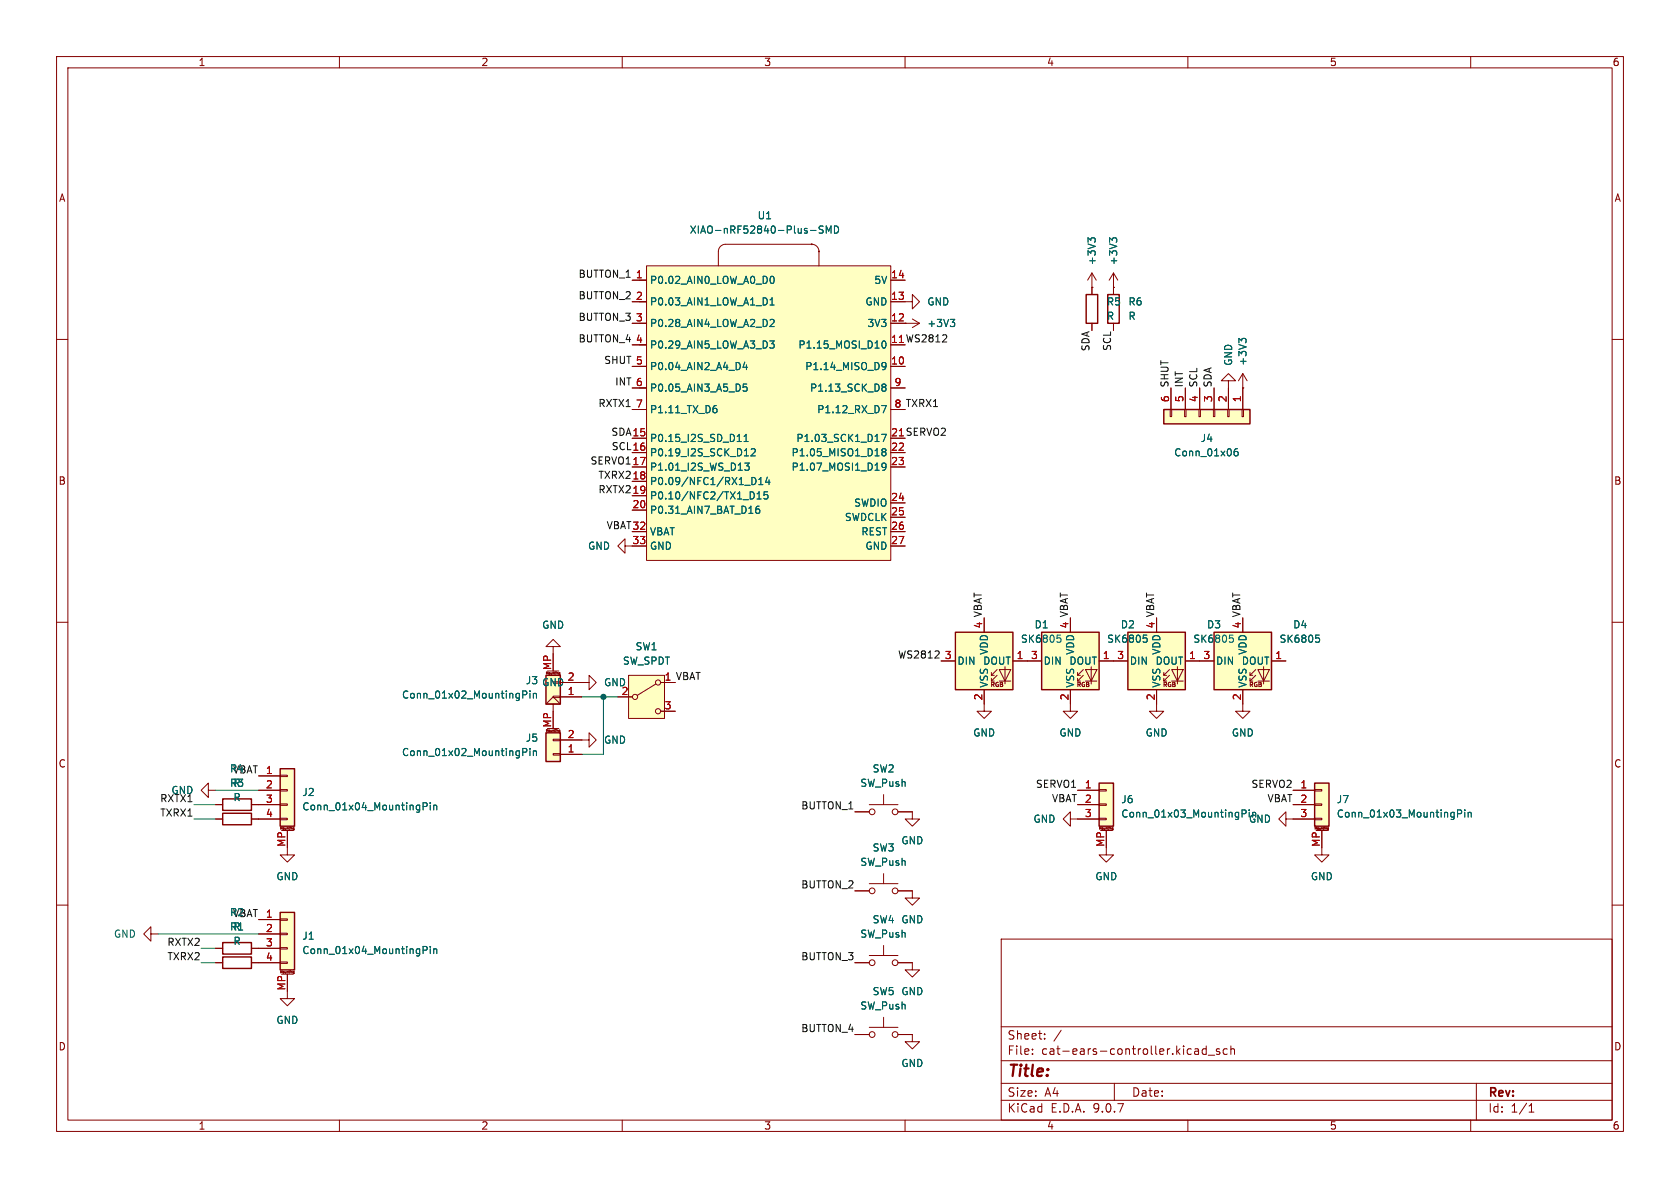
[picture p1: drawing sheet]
<svg xmlns="http://www.w3.org/2000/svg" width="297mm" height="210mm" viewBox="0 0 297 210" stroke-linecap="round" stroke-linejoin="round" font-family="sans-serif">
<g fill="none" stroke="#840000" stroke-width=".18">
<path d="M10 10h277v190h-277zM12 12h273v186h-273zM60 10v2M110 10v2M160 10v2M210 10v2M260 10v2M10 60h2M285 60h2M10 110h2M285 110h2M10 160h2"/>
<path d="M177 166h108v32h-108zM285 160h2M60 198v2M110 198v2M160 198v2M177 194.5h108M177 191.5h108M177 187.5h108M177 181.5h108M182.5 186.3v.1M182.5 185.5v.1M184.7 183.6v.1"/>
<path d="M184.7 182.8v.1M187.6 182.1l-1.3 2M197 191.5v3M210 198v2M211.2 185.5h.6l.1 .9M211.2 186.3h.7M211.9 185.8l-.7 .1M213.2 185.5l-.4-.1-.3 .3v.4l.2 .2h.5M213.2 184.9v1.5M213.6 186.5h1.1M215.6 185.5l-.4-.1-.2 .2 .1 .2 .5 .2v.3h-.6M217 185.5l-.5-.1-.3 .3v.4l.2 .2h.6"/>
<path d="M217.6 185.5l.2-.1 .4 .1v.9M217.6 184.9v1.5M260 198v2M261 191.5v6.5M270.3 196.6h.9M270.3 195.5l.4-.4v1.5"/>
</g>
<path d="M96.5 129.5h2.6v5.1h-2.6z" fill="#ffffc2"/>
<path d="M192 52.1h2.1v5.1h-2.1zM195.8 52.1h2.1v5.1h-2.1zM96.5 129.5h2.6v5.1h-2.6z" fill="none" stroke="#840000" stroke-width=".25"/>
<g fill="none" stroke="#840000" stroke-width=".18">
<path d="M160 53.3h1.3v-1.2l1.3 1.2-1.3 1.3v-1.3M160 57.2h.1M160 57.2h2.6M161.3 56.4l1.3 .8M162.6 57.2l-1.3 .7M193 50.8h.1M193 48.3v3.8M193 57.2v1.2M193 48.3l-.7 1.2M193 48.3l.8 1.2M196.8 50.8h.1M196.8 48.3v3.8"/>
<path d="M196.8 57.2v1.2M196.8 48.3l-.7 1.2M196.8 48.3l.8 1.2M96.8 128.8h2M97.8 133.2h1.3v.3h-1.3zM97.8 130.7h1.3v.2h-1.3zM97.8 125.7v3.1M98.8 129.1v.2h.1M98.8 129.1h.1M98.9 129.1h-.1M98.9 129.1h.1M99 129.1v.3h-.2"/>
<path d="M99 129.3h-.1M99.1 133.4h3.8M99.1 130.8h3.8M174 124.5v1.2h1.3l-1.3 1.3-1.3-1.3h1.3M204.5 124.5v1.2h1.2l-1.2 1.3-1.3-1.3h1.3"/>
</g>
<path d="M168 56.5h.8l-.4 .4M168.5 56.9l.3 .3v.3l-.3 .2M192.8 42.3l.3-.3h.3l.2 .3M192.8 42.5l-.5-.5v.8M196.6 42.5l-.4-.5v.8M196.6 42.3l.3-.3h.3l.2 .3M92.4 133l.6-.1 .1-.2v-.3l-.7-.1v1.3M93.7 132.3v.1M93.7 132.7v.9M94.3 132.7v.9M94.3 132.8l.2-.1 .3 .1v.8" fill="none" stroke="#006464" stroke-width=".18"/>
<path d="M199.4 111.8h10.1v10.1h-10.1z" fill="#ffffc2"/>
<path d="M97.8 114.3h1.3l-1.3-1.3-1.3 1.3h1.3v1.3M196.8 116.8h2.6M205.7 119.4h.5M206.8 118.4l-1.1 1v-.5M206.8 119.4l-1.1 1v-.5M207.1 118.4h2.1l-1 2zM208.2 117.9v3M209.5 116.8h2.6M204.5 121.9v2.6M205.7 120.4h.5M207.1 120.4h2.1" fill="none" stroke="#840000" stroke-width=".18"/>
<path d="M199.4 111.8h10.1v10.1h-10.1z" fill="none" stroke="#840000" stroke-width=".25"/>
<path d="M217.4 112.3h.6M217.5 112.8h.3l.2 .2-.1 .5h-.4" fill="none" stroke="#006464" stroke-width=".18"/>
<path d="M96.5 119.4h2.6v5.1h-2.6z" fill="#ffffc2"/>
<path d="M96.5 119.4h2.6v5.1h-2.6z" fill="none" stroke="#840000" stroke-width=".25"/>
<g fill="none" stroke="#840000" stroke-width=".18">
<path d="M96.8 118.6h2M97.8 115.6v3M98.8 119.1v.1M98.8 119v.1M98.8 119.2h.1M98.8 118.9v.1M98.9 118.9h-.1M98.9 118.9h.1M99 119.3h-.1M99 118.9v.3M99 119.2v.1M99 119.2h-.1"/>
<path d="M97.8 123.1h1.3v.2h-1.3zM97.8 124.5h1.3l-1.3-1.3-1.3 1.3h1.3v1.2M99.1 123.2h3.8M99.1 120.7h3.8M102.9 130.8h1.2v-1.3l1.3 1.3-1.3 1.3v-1.3"/>
</g>
<path d="M92.4 122.1v1.3M92.9 122.1l.2 .3v.3l-.7 .1M93.7 122.1v.2M93.7 122.6v.8M94.3 122.6v.8M94.3 122.7l.2-.1h.3v.8" fill="none" stroke="#006464" stroke-width=".18"/>
<path d="M111.1 119.4h6.4v7.6h-6.4z" fill="#ffffc2"/>
<g fill="none" stroke="#840000" stroke-width=".18">
<path d="M110.5 96.5v-1.2l-1.3 1.2 1.3 1.3v-1.3h1.3M111.1 119.4h6.4v7.6h-6.4zM102.9 120.7h1.2v-1.3l1.3 1.3-1.3 1.2v-1.2M109.2 123.2h2.6M116 120.9l-3.4 2M116.8 120.7h2.6M116.8 125.7h2.6"/>
<circle cx="112.3" cy="123.2" r=".46"/>
<circle cx="116.3" cy="120.7" r=".46"/>
<circle cx="116.3" cy="125.7" r=".46"/>
</g>
<path d="M49.5 161.3h2.6v10.2h-2.6z" fill="#ffffc2"/>
<path d="M49.5 161.3h2.6v10.2h-2.6z" fill="none" stroke="#840000" stroke-width=".25"/>
<g fill="none" stroke="#840000" stroke-width=".18">
<path d="M50.8 149.9v1.2h1.3l-1.3 1.3-1.3-1.3h1.3M45.7 162.6h3.8M45.7 165.1h3.8M45.7 167.6h3.8M45.7 170.2h3.8M49.5 162.4h1.3v.3h-1.3zM49.5 165h1.3v.2h-1.3zM49.5 167.5h1.3v.3h-1.3zM49.5 170.1h1.3v.2h-1.3zM49.8 172.2h2M50.8 172.2v3.1M51.8 172v-.2l.2-.1v.4h-.2"/>
<path d="M51.8 172h.1M51.8 172h.2"/>
</g>
<path d="M74.8 168l.6-.1 .1-.2v-.3l-.7-.1v1.3M76.1 167.3v.1M76.1 167.7v.9M76.7 167.7v.9M76.7 167.8l.2-.1 .3 .1v.8" fill="none" stroke="#006464" stroke-width=".18"/>
<path d="M49.5 135.9h2.6v10.2h-2.6z" fill="#ffffc2"/>
<path d="M49.5 135.9h2.6v10.2h-2.6zM39.4 141.2h5v2.1h-5zM39.4 143.8h5v2h-5zM39.4 166.6h5v2.1h-5zM39.4 169.2h5v2h-5z" fill="none" stroke="#840000" stroke-width=".25"/>
<g fill="none" stroke="#840000" stroke-width=".18">
<path d="M45.7 137.2h3.8M45.7 139.7h3.8M49.5 137h1.3v.3h-1.3zM49.5 139.6h1.3v.2h-1.3zM38.1 142.2h1.3M38.1 144.8h1.3M44.4 142.2h5.1M44.4 144.8h5.1M49.5 142.1h1.3v.3h-1.3zM49.5 144.7h1.3v.2h-1.3zM49.8 146.8h2M50.8 146.8v3.1"/>
<path d="M51.8 146.7h.1M51.8 146.4v.2h.2M51.8 146.4h.1M51.8 146.4h.2M51.9 146.7h.1M52 146.7h-.1M52 146.3v.4M26.7 165.1v-1.3l-1.3 1.3 1.3 1.3v-1.3h1.2M38.1 167.6h1.3M38.1 170.2h1.3M44.4 167.6h1.3M44.4 170.2h1.3"/>
<path d="M50.8 175.3v1.2h1.3l-1.3 1.3-1.3-1.3h1.3"/>
</g>
<path d="M74.8 142.6l.6-.1 .1-.2v-.3l-.7-.1v1.3M76.1 141.9v.1M76.1 142.3v.9M76.7 142.3v.9M76.7 142.4l.2-.1 .3 .1v.8" fill="none" stroke="#006464" stroke-width=".18"/>
<path d="M114.3 47h43.2v52.1h-43.2z" fill="#ffffc2"/>
<g fill="none" stroke="#840000" stroke-width=".18">
<path d="M111.8 49.5h2.5M111.8 53.3h2.5M111.8 57.2h2.5M114.3 47h43.2v52.1h-43.2zM127 47v-2.5a1.27 1.27 0 0 1 1.3-1.3h15.2a1.27 1.27 0 0 1 1.3 1.3v2.5M157.5 49.5h2.5M157.5 53.3h2.5M157.5 57.2h2.5M111.8 61h2.5M111.8 64.8h2.5M111.8 68.6h2.5M111.8 72.4h2.5"/>
<path d="M111.8 77.5h2.5M157.5 64.8h2.5M157.5 68.6h2.5M157.5 72.4h2.5M217.2 67.3h1.2l-1.2-1.3-1.3 1.3h1.3v1.3M111.8 80h2.5M111.8 82.6h2.5M111.8 85.1h2.5M111.8 87.6h2.5M111.8 90.2h2.5M111.8 94h2.5M111.8 96.5h2.5"/>
<path d="M157.5 80h2.5M157.5 82.6h2.5M157.5 94h2.5M157.5 96.5h2.5M157.5 88.9h2.5M157.5 91.4h2.5M36.8 139.7v-1.3l-1.2 1.3 1.2 1.3v-1.3h1.3"/>
</g>
<g fill="#840000" stroke="#840000" stroke-width=".18">
<circle cx="143.5" cy="43.2" r=".08"/>
<circle cx="144.8" cy="44.5" r=".08"/>
</g>
<g fill="none" stroke="#006464" stroke-width=".18">
<path d="M147.5 39.9a.64 .64 0 0 1 .8 .7 .64 .64 0 0 1-.8 .6zM136.1 53.9h.8M136.1 53l.4-.4v1.3M136.2 56.5h.4l.3 .3-.8 .9h.8M136.3 49l.1-.2a.68 .68 0 0 1 .5 .7 .68 .68 0 0 1-.5 .6l-.1-.1M143.3 40.7h1M145.5 40l-.5-.1-.1 .2v.3l.5 .3 .1 .3-.2 .2h-.5M146.1 41.2v-1.3l.4 1 .4-1v1.3M126.3 72.2h.2l.3 .2-.1 .4-.4 .2M126.4 71.7h.2M130.3 78h.8M131.5 78h.8"/>
<path d="M131.5 77.1l.4-.3v1.2M131.7 64l-.3 .9h.7M132 64.5v.8M132 67.9h-.6v.6l.1-.1h.5l.1 .2-.1 .4-.2 .2-.4-.2M132.8 79.4l.5-.1 .2 .4-.8 .9h.8M136.1 60.3h.8l-.5 .5 .4 .1 .1 .4-.3 .2h-.3M155.8 71.7h.9l-.6 1.3M155.8 76.8h.9l-.6 1.2M155.9 60.8l.1-.4 .2-.1a.68 .68 0 0 1 .4 .6 .68 .68 0 0 1-.4 .6l-.2-.1-.1-.3M156 68l.4-.1 .2 .1v.2l-.2 .2M156 68.4h.1M156.1 64.1l.5 .1a.84 .84 0 0 1-.3 1.1h-.3"/>
<path d="M156.1 79.9l-.2-.3 .2-.3h.3l.2 .3-.2 .3M156.1 79.9l-.2 .2 .1 .4 .1 .1 .4-.1 .1-.2v-.2l-.2-.2M156.1 68.4h.3M156.1 68.4l-.1 .1M156.1 79.9h.3M156.4 68.4l.2 .3v.3l-.2 .2-.4-.1M156.6 64.6l-.2 .3h-.3M131.7 81.9h.7l-.4 .4 .4 .2v.5l-.2 .1-.5-.1M132.9 86.9a.68 .68 0 0 1 .5 .7 .68 .68 0 0 1-.5 .6M133.2 84.4a.68 .68 0 0 1 .5 .6 .68 .68 0 0 1-.5 .7M133.8 88.2h.8M133.8 87.3l.4-.4v1.3"/>
<path d="M134.1 85.7h.8M134.1 84.8l.4-.4v1.3M134.2 89.5h-.4a.86 .86 0 0 0 0 1.2l.5-.1v-.4l-.2-.2h-.4l-.1 .2M135.7 84.3l-.4 .9h.8M135.7 86.9h-.6l-.1 .6 .2-.1 .5 .1 .1 .2-.1 .4-.2 .1-.5-.1M136 84.8v.9M156.6 82.4l-.2 .2h-.4l-.1-.2 .1-.5h.4l.2 .1a.84 .84 0 0 1-.3 1.1h-.3"/>
</g>
<path d="M205.7 72.4h15.3v2.5h-15.3z" fill="#ffffc2"/>
<path d="M205.7 72.4h15.3v2.5h-15.3z" fill="none" stroke="#840000" stroke-width=".25"/>
<g fill="none" stroke="#840000" stroke-width=".18">
<path d="M206.9 72.4h.2v1.3h-.2zM207 68.6v3.8M209.4 72.4h.3v1.3h-.3zM209.5 68.6v3.8M212 72.4h.2v1.3h-.2zM212.1 68.6v3.8M214.5 72.4h.3v1.3h-.3zM214.6 68.6v3.8M217 72.4h.3v1.3h-.3zM217.2 68.6v3.8M219.6 72.4h.2v1.3h-.2zM219.7 68.6h.1"/>
<path d="M219.7 66v6.4M219.7 66l-.8 1.3M219.7 66l.8 1.3M189.2 124.5v1.2h1.3l-1.3 1.3-1.2-1.3h1.2"/>
</g>
<path d="M218.8 79.3l-.4 .1a.86 .86 0 0 0 0 1.2l.4-.1 .1-.5-.2-.2-.4 .1-.1 .1M219.5 60.2l-.5-.4v.8M219.5 60.1l.2-.3h.3l.3 .3" fill="none" stroke="#006464" stroke-width=".18"/>
<path d="M168.9 111.8h10.2v10.1h-10.2z" fill="#ffffc2"/>
<path d="M166.4 116.8h2.5M175.3 119.4h.5M176.3 118.4l-1 1v-.5M176.3 119.4l-1 1v-.5M176.7 118.4h2l-1 2zM177.7 117.9v3M179.1 116.8h2.5M174 121.9v2.6M175.3 120.4h.5M176.7 120.4h2" fill="none" stroke="#840000" stroke-width=".18"/>
<path d="M168.9 111.8h10.2v10.1h-10.2z" fill="none" stroke="#840000" stroke-width=".25"/>
<path d="M186.9 112.3h.6M187 112.8h.3l.3 .2-.2 .5h-.4" fill="none" stroke="#006464" stroke-width=".18"/>
<path d="M184.1 111.8h10.2v10.1h-10.2z" fill="#ffffc2"/>
<g fill="none" stroke="#840000" stroke-width=".18">
<path d="M181.6 116.8h2.5M190.5 119.4h.5M191.5 118.4l-1 1v-.5M191.5 119.4l-1 1v-.5M191.9 118.4h2l-1 2zM192.9 117.9v3M194.3 116.8h2.5M189.2 121.9v2.6M190.5 120.4h.5M191.9 120.4h2M219.7 124.5v1.2h1.3l-1.3 1.3-1.3-1.3h1.3M151.1 157.5h2.6"/>
<path d="M151.1 143.5h2.6M153.7 156.2h5M153.7 142.2h5M156.2 140.5v1.7M156.2 154.4v1.8M158.7 143.5h2.6v1.3h1.3l-1.3 1.3-1.3-1.3h1.3M158.7 157.5h2.6M189.2 144.8v-1.3l-1.2 1.3 1.2 1.3v-1.3h1.3M195.6 149.9v1.2h1.2l-1.2 1.3-1.3-1.3h1.3M227.3 144.8v-1.3l-1.2 1.3 1.2 1.3v-1.3h1.3"/>
<circle cx="154.2" cy="157.5" r=".51"/>
<circle cx="154.2" cy="143.5" r=".51"/>
<circle cx="158.2" cy="143.5" r=".51"/>
<circle cx="158.2" cy="157.5" r=".51"/>
</g>
<path d="M184.1 111.8h10.2v10.1h-10.2z" fill="none" stroke="#840000" stroke-width=".25"/>
<path d="M202.1 112.3h.6M202.3 112.8h.3l.2 .2-.1 .5h-.4" fill="none" stroke="#006464" stroke-width=".18"/>
<path d="M194.3 138.4h2.5v7.7h-2.5z" fill="#ffffc2"/>
<path d="M194.3 138.4h2.5v7.7h-2.5z" fill="none" stroke="#840000" stroke-width=".25"/>
<path d="M190.5 139.7h3.8M194.3 139.6h1.3v.2h-1.3zM190.5 142.2h3.8M190.5 144.8h3.8M194.3 142.1h1.3v.3h-1.3zM194.3 144.7h1.3v.2h-1.3zM194.6 146.8h2M195.6 146.8v3.1M196.8 146.3v.4h-.2M196.8 146.4h-.2v.2h.2" fill="none" stroke="#840000" stroke-width=".18"/>
<path d="M219.6 143.8h.6l.1-.2-.1-.3-.6-.1v1.2M220.8 143.2v.1M220.8 143.6v.8M221.5 143.6v.8M221.5 143.7l.3-.1 .2 .2" fill="none" stroke="#006464" stroke-width=".18"/>
<path d="M214.6 111.8h10.2v10.1h-10.2z" fill="#ffffc2"/>
<path d="M212.1 116.8h2.5M221 119.4h.5M222 118.4l-1 1v-.5M222 119.4l-1 1v-.5M222.4 118.4h2l-1 2zM223.4 117.9v3M224.8 116.8h2.5M219.7 121.9v2.6M221 120.4h.5M222.4 120.4h2" fill="none" stroke="#840000" stroke-width=".18"/>
<path d="M214.6 111.8h10.2v10.1h-10.2z" fill="none" stroke="#840000" stroke-width=".25"/>
<path d="M232.6 112.3h.6M232.7 112.8h.3l.3 .2-.1 .5h-.5" fill="none" stroke="#006464" stroke-width=".18"/>
<path d="M232.4 138.4h2.5v7.7h-2.5z" fill="#ffffc2"/>
<path d="M232.4 138.4h2.5v7.7h-2.5z" fill="none" stroke="#840000" stroke-width=".25"/>
<g fill="none" stroke="#840000" stroke-width=".18">
<path d="M111.8 49.5h2.5M111.8 53.3h2.5M111.8 57.2h2.5M157.5 49.5h2.5M157.5 53.3h2.5M157.5 57.2h2.5M160 57.2h.1M193 50.8h.1M193 50.8v1.3M193 57.2v1.2M196.8 50.8h.1M196.8 50.8v1.3"/>
<path d="M196.8 57.2v1.2M111.8 61h2.5M111.8 64.8h2.5M111.8 68.6h2.5M111.8 72.4h2.5M111.8 77.5h2.5M157.5 64.8h2.5M157.5 68.6h2.5M157.5 72.4h2.5M207 68.6v3.8M209.5 68.6v3.8M212.1 68.6v3.8"/>
<path d="M214.6 68.6v3.8M217.2 68.6v3.8M219.7 68.6h.1M219.7 68.6v3.8M111.8 80h2.5M111.8 82.6h2.5M111.8 85.1h2.5M111.8 87.6h2.5M111.8 90.2h2.5M111.8 94h2.5M111.8 96.5h2.5M157.5 80h2.5"/>
<path d="M157.5 82.6h2.5M157.5 94h2.5M157.5 96.5h2.5M157.5 88.9h2.5M157.5 91.4h2.5M97.8 115.6v3M166.4 116.8h2.5M179.1 116.8h5M194.3 116.8h5.1M209.5 116.8h5.1M224.8 116.8h2.5M45.7 139.7h3.8"/>
<path d="M45.7 137.2h3.8M97.8 125.7v3.1M99.1 123.2h3.8M99.1 120.7h3.8M99.1 133.4h3.8M99.1 130.8h3.8M109.2 123.2h2.6M116.8 120.7h2.6M116.8 125.7h2.6M174 121.9v2.6M189.2 121.9v2.6M190.5 139.7h3.8"/>
<path d="M204.5 121.9v2.6M219.7 121.9v2.6M228.6 139.7h3.8M232.4 139.6h1.3v.2h-1.3zM38.1 142.2h1.3M38.1 144.8h1.3M44.4 142.2h5.1M44.4 144.8h5.1M50.8 146.8v3.1M151.1 157.5h2.6M151.1 143.5h2.6M158.7 157.5h2.6v1.3h1.3l-1.3 1.2-1.3-1.2h1.3"/>
<path d="M158.7 143.5h2.6M190.5 142.2h3.8M190.5 144.8h3.8M195.6 146.8v3.1M228.6 142.2h3.8M228.6 144.8h3.8M232.4 142.1h1.3v.3h-1.3zM232.4 144.7h1.3v.2h-1.3zM232.7 146.8h2M233.7 146.8v4.3h1.2l-1.2 1.3-1.3-1.3h1.3M234.7 146.7h.1M234.8 146.7h.1"/>
<path d="M234.9 146.3l-.1 .4M234.9 146.4h-.2v.2h.2M38.1 170.2h1.3M38.1 167.6h1.3M44.4 170.2h5.1M44.4 167.6h5.1M45.7 162.6h3.8M45.7 165.1h3.8M50.8 172.2v3.1M151.1 170.2h2.6M153.7 168.9h5M156.2 167.1v1.8"/>
<path d="M156.2 179.8v1.8M158.7 170.2h2.6v1.3h1.3l-1.3 1.2-1.3-1.2h1.3M151.1 182.9h2.6M153.7 181.6h5M158.7 182.9h2.6v1.3h1.3l-1.3 1.2-1.3-1.2h1.3"/>
<circle cx="154.2" cy="170.2" r=".51"/>
<circle cx="158.2" cy="170.2" r=".51"/>
<circle cx="154.2" cy="182.9" r=".51"/>
<circle cx="158.2" cy="182.9" r=".51"/>
</g>
<g fill="none" stroke="#006464" stroke-width=".18">
<path d="M147.5 39.9a.64 .64 0 0 1 .8 .7 .64 .64 0 0 1-.8 .6zM136.1 53l.4-.4v1.3M136.1 53.9h.8M136.2 56.5h.4l.3 .3-.8 .9h.8M136.3 49l.1-.2a.68 .68 0 0 1 .5 .7 .68 .68 0 0 1-.5 .6l-.1-.1M143.3 40.7h1M145.5 40l-.5-.1-.1 .2v.3l.5 .3 .1 .3-.2 .2h-.5M146.1 41.2v-1.3l.4 1 .4-1v1.3M168 56.5h.8l-.4 .4M168.5 56.9l.3 .3v.3l-.3 .2M192.8 42.5l-.5-.5v.8M192.8 42.3l.3-.3h.3l.2 .3"/>
<path d="M196.6 42.3l.3-.3h.3l.2 .3M196.6 42.5l-.4-.5v.8M126.3 72.2h.2l.3 .2-.1 .4-.4 .2M126.4 71.7h.2M130.3 78h.8M131.5 78h.8M131.5 77.1l.4-.3v1.2M131.7 64l-.3 .9h.7M132 64.5v.8M132 67.9h-.6v.6l.1-.1h.5l.1 .2-.1 .4-.2 .2-.4-.2M132.8 79.4l.5-.1 .2 .4-.8 .9h.8M136.1 60.3h.8l-.5 .5 .4 .1 .1 .4-.3 .2h-.3"/>
<path d="M155.8 71.7h.9l-.6 1.3M155.8 76.8h.9l-.6 1.2M155.9 60.8l.1-.4 .2-.1a.68 .68 0 0 1 .4 .6 .68 .68 0 0 1-.4 .6l-.2-.1-.1-.3M156 68l.4-.1 .2 .1v.2l-.2 .2M156 68.4h.1M156.1 64.1l.5 .1a.84 .84 0 0 1-.3 1.1h-.3M156.1 79.9l-.2-.3 .2-.3h.3l.2 .3-.2 .3M156.1 79.9l-.2 .2 .1 .4 .1 .1 .4-.1 .1-.2v-.2l-.2-.2M156.1 68.4h.3M156.1 68.4l-.1 .1M156.1 79.9h.3M156.4 68.4l.2 .3v.3l-.2 .2-.4-.1"/>
<path d="M156.6 64.6l-.2 .3h-.3M218.8 79.3l-.4 .1a.86 .86 0 0 0 0 1.2l.4-.1 .1-.5-.2-.2-.4 .1-.1 .1M219.5 60.2l-.5-.4v.8M219.5 60.1l.2-.3h.3l.3 .3M131.7 81.9h.7l-.4 .4 .4 .2v.5l-.2 .1-.5-.1M132.9 86.9a.68 .68 0 0 1 .5 .7 .68 .68 0 0 1-.5 .6M133.2 84.4a.68 .68 0 0 1 .5 .6 .68 .68 0 0 1-.5 .7M133.8 88.2h.8M133.8 87.3l.4-.4v1.3M134.1 85.7h.8M134.1 84.8l.4-.4v1.3M134.2 89.5h-.4a.86 .86 0 0 0 0 1.2l.5-.1v-.4l-.2-.2h-.4l-.1 .2"/>
<path d="M135.7 84.3l-.4 .9h.8M135.7 86.9h-.6l-.1 .6 .2-.1 .5 .1 .1 .2-.1 .4-.2 .1-.5-.1M136 84.8v.9M156.6 82.4l-.2 .2h-.4l-.1-.2 .1-.5h.4l.2 .1a.84 .84 0 0 1-.3 1.1h-.3M186.9 112.3h.6M187 112.8h.3l.3 .2-.2 .5h-.4M202.1 112.3h.6M202.3 112.8h.3l.2 .2-.1 .5h-.4M217.4 112.3h.6M217.5 112.8h.3l.2 .2-.1 .5h-.4M232.6 112.3h.6M232.7 112.8h.3l.3 .2-.1 .5h-.5"/>
<path d="M92.4 122.1v1.3M92.4 133l.6-.1 .1-.2v-.3l-.7-.1v1.3M92.9 122.1l.2 .3v.3l-.7 .1M93.7 122.1v.2M93.7 122.6v.8M93.7 132.3v.1M93.7 132.7v.9M94.3 122.6v.8M94.3 132.7v.9M94.3 122.7l.2-.1h.3v.8M94.3 132.8l.2-.1 .3 .1v.8M74.8 142.6l.6-.1 .1-.2v-.3l-.7-.1v1.3"/>
<path d="M76.1 141.9v.1M76.1 142.3v.9M76.7 142.3v.9M76.7 142.4l.2-.1 .3 .1v.8M219.6 143.8h.6l.1-.2-.1-.3-.6-.1v1.2M220.8 143.2v.1M220.8 143.6v.8M221.5 143.7l.3-.1 .2 .2M221.5 143.6v.8M257.7 143.8h.6l.1-.2-.1-.3-.6-.1v1.2M258.9 143.2v.1M258.9 143.6v.8"/>
<path d="M259.6 143.6v.8M259.6 143.7l.1-.1 .3 .1 .1 .7M74.8 168l.6-.1 .1-.2v-.3l-.7-.1v1.3M76.1 167.3v.1M76.1 167.7v.9M76.7 167.7v.9M76.7 167.8l.2-.1 .3 .1v.8"/>
</g>
<path d="M167.3 59.3v.4M166.6 60.4h.8M165.2 116.3h.8M166 115.2v.4" fill="none" stroke="#0f0f0f" stroke-width=".18"/>
<path d="M38.1 139.7h7.6M102.9 123.2h6.3M106.7 123.2v10.2h-3.8M34.3 142.2h3.8M34.3 144.8h3.8M27.9 165.1h17.8M35.6 170.2h2.5M35.6 167.6h2.5" fill="none" stroke="#009600" stroke-width=".18"/>
<circle cx="106.7" cy="123.2" r=".46" fill="#009600" stroke="#009600" stroke-width=".18"/>
<text font-size="2.8" fill="#840000" x="178" y="190.9">Title:</text>
<g font-size="2.1" fill="#840000">
<text x="178" y="184">Sheet:</text>
<text x="178" y="186.7">File:</text>
<text x="184.1" y="186.7">cat-ears-controller.kicad_sch</text>
<text x="178" y="196.9">KiCad</text>
<text x="178" y="194.1">Size:</text>
<text x="184.7" y="194.1">A4</text>
<text x="185.7" y="196.9">E.D.A.</text>
<text x="193.3" y="196.9">9.0.7</text>
<text x="200" y="194.1">Date:</text>
<text x="263" y="194.3">Rev:</text>
<text x="263" y="196.9">Id:</text>
<text x="267.1" y="196.9">1/1</text>
</g>
<g font-size="1.8" fill="#840000">
<text x="35" y="11.9">1</text>
<text x="85" y="11.9">2</text>
<text x="135" y="11.9">3</text>
<text x="185" y="11.9">4</text>
<text x="235" y="11.9">5</text>
<text x="285" y="11.9">6</text>
<text x="10.3" y="35.9">A</text>
<text x="285.3" y="35.9">A</text>
<text x="10.3" y="85.9">B</text>
<text x="285.3" y="85.9">B</text>
<text x="173.7" y="111.2" transform="rotate(-90 173.7 111.2)">4 VBAT</text>
<text x="189" y="111.2" transform="rotate(-90 189 111.2)">4 VBAT</text>
<text x="204.2" y="111.2" transform="rotate(-90 204.2 111.2)">4 VBAT</text>
<text x="219.5" y="111.2" transform="rotate(-90 219.5 111.2)">4 VBAT</text>
<text x="10.3" y="135.9">C</text>
<text x="285.3" y="135.9">C</text>
<text x="10.3" y="185.9">D</text>
<text x="285.3" y="185.9">D</text>
<text x="35" y="199.9">1</text>
<text x="85" y="199.9">2</text>
<text x="135" y="199.9">3</text>
<text x="185" y="199.9">4</text>
<text x="235" y="199.9">5</text>
<text x="285" y="199.9">6</text>
</g>
<g font-size="1.8" fill="#006464">
<text x="121.8" y="41.5">XIAO-nRF52840-Plus-SMD</text>
<text x="133.8" y="39">U1</text>
<text x="193.9" y="47" transform="rotate(-90 193.9 47)">+3V3</text>
<text x="197.7" y="47" transform="rotate(-90 197.7 47)">+3V3</text>
<text x="114.8" y="50.4">P0.02_AIN0_LOW_A0_D0</text>
<text x="154.5" y="50.4">5V</text>
<text x="114.8" y="54.2">P0.03_AIN1_LOW_A1_D1</text>
<text x="114.8" y="58">P0.28_AIN4_LOW_A2_D2</text>
<text x="152.9" y="54.2">GND</text>
<text x="153.3" y="58">3V3</text>
<text x="163.8" y="54.2">GND</text>
<text x="163.8" y="58">+3V3</text>
<text x="195.6" y="54.2">R5</text>
<text x="195.6" y="56.7">R</text>
<text x="199.4" y="54.2">R6</text>
<text x="199.4" y="56.7">R</text>
<text x="114.8" y="61.8">P0.29_AIN5_LOW_A3_D3</text>
<text x="114.8" y="65.6">P0.04_AIN2_A4_D4</text>
<text x="141" y="61.8">P1.15_MOSI_D10</text>
<text x="142.3" y="65.6">P1.14_MISO_D9</text>
<text x="218" y="64.8" transform="rotate(-90 218 64.8)">GND</text>
<text x="220.6" y="64.8" transform="rotate(-90 220.6 64.8)">+3V3</text>
<text x="114.8" y="69.4">P0.05_AIN3_A5_D5</text>
<text x="143.1" y="69.4">P1.13_SCK_D8</text>
<text x="114.8" y="73.3">P1.11_TX_D6</text>
<text x="144.4" y="73.3">P1.12_RX_D7</text>
<text x="114.8" y="78.3">P0.15_I2S_SD_D11</text>
<text x="114.8" y="80.9">P0.19_I2S_SCK_D12</text>
<text x="114.8" y="83.4">P1.01_I2S_WS_D13</text>
<text x="139.8" y="80.9">P1.05_MISO1_D18</text>
<text x="139.8" y="83.4">P1.07_MOSI1_D19</text>
<text x="140.7" y="78.3">P1.03_SCK1_D17</text>
<text x="207.5" y="80.9">Conn_01x06</text>
<text x="212.2" y="78.3">J4</text>
<text x="114.8" y="86">P0.09/NFC1/RX1_D14</text>
<text x="114.8" y="88.5">P0.10/NFC2/TX1_D15</text>
<text x="150.9" y="89.8">SWDIO</text>
<text x="114.8" y="91">P0.31_AIN7_BAT_D16</text>
<text x="114.8" y="94.8">VBAT</text>
<text x="149.3" y="92.3">SWDCLK</text>
<text x="152.2" y="94.8">REST</text>
<text x="103.9" y="97.4">GND</text>
<text x="114.8" y="97.4">GND</text>
<text x="152.9" y="97.4">GND</text>
<text x="95.8" y="111.4">GND</text>
<text x="180.4" y="113.8">SK6805</text>
<text x="182.8" y="111.3">D1</text>
<text x="195.6" y="113.8">SK6805</text>
<text x="198" y="111.3">D2</text>
<text x="210.9" y="113.8">SK6805</text>
<text x="213.3" y="111.3">D3</text>
<text x="226.1" y="113.8">SK6805</text>
<text x="228.5" y="111.3">D4</text>
<text x="110" y="117.7">SW_SPDT</text>
<text x="112.3" y="115.2">SW1</text>
<text x="169.2" y="117.7">DIN</text>
<text x="173.7" y="117.7">DOUT</text>
<text x="174.9" y="115.8" transform="rotate(-90 174.9 115.8)">VDD</text>
<text x="184.4" y="117.7">DIN</text>
<text x="189" y="117.7">DOUT</text>
<text x="190.1" y="115.8" transform="rotate(-90 190.1 115.8)">VDD</text>
<text x="199.6" y="117.7">DIN</text>
<text x="204.2" y="117.7">DOUT</text>
<text x="205.3" y="115.8" transform="rotate(-90 205.3 115.8)">VDD</text>
<text x="214.9" y="117.7">DIN</text>
<text x="219.4" y="117.7">DOUT</text>
<text x="220.6" y="115.8" transform="rotate(-90 220.6 115.8)">VDD</text>
<text x="71" y="123.7">Conn_01x02_MountingPin</text>
<text x="92.9" y="121.2">J3 GND</text>
<text x="106.7" y="121.5">GND</text>
<text x="174.9" y="121.7" transform="rotate(-90 174.9 121.7)">VSS</text>
<text x="190.1" y="121.7" transform="rotate(-90 190.1 121.7)">VSS</text>
<text x="205.3" y="121.7" transform="rotate(-90 205.3 121.7)">VSS</text>
<text x="220.6" y="121.7" transform="rotate(-90 220.6 121.7)">VSS</text>
<text x="92.9" y="131.3">J5</text>
<text x="106.7" y="131.7">GND</text>
<text x="172" y="130.4">GND</text>
<text x="187.2" y="130.4">GND</text>
<text x="202.4" y="130.4">GND</text>
<text x="217.7" y="130.4">GND</text>
<text x="40.6" y="136.8">R4</text>
<text x="71" y="133.9">Conn_01x02_MountingPin</text>
<text x="154.2" y="136.8">SW2</text>
<text x="30.2" y="140.6">GND</text>
<text x="41.2" y="139.3">R</text>
<text x="41.2" y="141.8">R</text>
<text x="53.3" y="140.9">J2</text>
<text x="53.3" y="143.5">Conn_01x04_MountingPin</text>
<text x="152" y="139.3">SW_Push</text>
<text x="198.1" y="142.2">J6</text>
<text x="236.2" y="142.2">J7</text>
<text x="159.3" y="149.5">GND</text>
<text x="182.6" y="145.6">GND</text>
<text x="198.1" y="144.7">Conn_01x03_MountingPin</text>
<text x="220.7" y="145.6">GND</text>
<text x="236.2" y="144.7">Conn_01x03_MountingPin</text>
<text x="48.8" y="155.8">GND</text>
<text x="152" y="153.3">SW_Push</text>
<text x="154.2" y="150.7">SW3</text>
<text x="193.5" y="155.8">GND</text>
<text x="231.6" y="155.8">GND</text>
<text x="20" y="166">GND</text>
<text x="40.6" y="162.2">R2</text>
<text x="41.2" y="164.7">R</text>
<text x="41.2" y="167.2">R</text>
<text x="53.3" y="166.3">J1</text>
<text x="152" y="166">SW_Push</text>
<text x="154.2" y="163.4">SW4</text>
<text x="159.3" y="163.4">GND</text>
<text x="53.3" y="168.9">Conn_01x04_MountingPin</text>
<text x="152" y="178.7">SW_Push</text>
<text x="154.2" y="176.1">SW5</text>
<text x="159.3" y="176.1">GND</text>
<text x="48.8" y="181.2">GND</text>
<text x="159.3" y="188.8">GND</text>
</g>
<g font-size="1.8" fill="#0f0f0f">
<text x="102.2" y="49.2">BUTTON_1</text>
<text x="102.2" y="53">BUTTON_2</text>
<text x="102.2" y="56.8">BUTTON_3</text>
<text x="102.2" y="60.6">BUTTON_4</text>
<text x="106.7" y="64.4">SHUT 5</text>
<text x="192.7" y="62.2" transform="rotate(-90 192.7 62.2)">SDA</text>
<text x="196.5" y="62.1" transform="rotate(-90 196.5 62.1)">SCL</text>
<text x="108.7" y="68.2">INT 6</text>
<text x="206.7" y="68.6" transform="rotate(-90 206.7 68.6)">SHUT</text>
<text x="209.2" y="68.6" transform="rotate(-90 209.2 68.6)">INT</text>
<text x="211.7" y="68.6" transform="rotate(-90 211.7 68.6)">SCL</text>
<text x="214.3" y="68.6" transform="rotate(-90 214.3 68.6)">SDA</text>
<text x="105.7" y="72">RXTX1</text>
<text x="108" y="77.1">SDA15</text>
<text x="158" y="72.1">8 TXRX1</text>
<text x="104.3" y="82.2">SERVO117</text>
<text x="108" y="79.7">SCL16</text>
<text x="105.7" y="84.7">TXRX2</text>
<text x="105.7" y="87.3">RXTX2</text>
<text x="107.1" y="93.6">VBAT32</text>
<text x="158.7" y="116.5">WS2812</text>
<text x="117.4" y="120.4">1 VBAT</text>
<text x="41.1" y="136.8">VBAT 1</text>
<text x="28.2" y="141.9">RXTX1</text>
<text x="141.6" y="143.2">BUTTON_1</text>
<text x="183" y="139.4">SERVO1</text>
<text x="185.9" y="141.9">VBAT 2</text>
<text x="221.1" y="139.4">SERVO2</text>
<text x="224" y="141.9">VBAT 2</text>
<text x="28.2" y="144.4">TXRX1</text>
<text x="141.6" y="157.1">BUTTON_2</text>
<text x="29.5" y="167.3">RXTX2</text>
<text x="41.1" y="162.2">VBAT 1</text>
<text x="29.5" y="169.8">TXRX2</text>
<text x="141.6" y="169.8">BUTTON_3</text>
<text x="141.6" y="182.5">BUTTON_4</text>
</g>
<g font-size="1.8" fill="#a90000">
<text x="112.3" y="49.3">1</text>
<text x="112.3" y="53.1">2</text>
<text x="157.4" y="49.3">14</text>
<text x="157.4" y="53.1">13</text>
<text x="112.3" y="56.9">3</text>
<text x="157.4" y="56.9">12</text>
<text x="112.3" y="60.7">4</text>
<text x="112.3" y="64.5">5</text>
<text x="157.4" y="60.7">11 WS2812</text>
<text x="157.4" y="64.5">10</text>
<text x="157.4" y="60.7">11</text>
<text x="112.3" y="68.3">6</text>
<text x="158" y="68.3">9</text>
<text x="206.8" y="71.2" transform="rotate(-90 206.8 71.2)">6</text>
<text x="209.3" y="71.2" transform="rotate(-90 209.3 71.2)">5</text>
<text x="211.8" y="71.2" transform="rotate(-90 211.8 71.2)">4</text>
<text x="214.4" y="71.2" transform="rotate(-90 214.4 71.2)">3</text>
<text x="216.9" y="71.2" transform="rotate(-90 216.9 71.2)">2</text>
<text x="219.5" y="71.2" transform="rotate(-90 219.5 71.2)">1</text>
<text x="111.7" y="77.2">15</text>
<text x="112.3" y="72.1">7</text>
<text x="157.4" y="77.2">21 SERVO2</text>
<text x="157.4" y="77.2">21</text>
<text x="158" y="72.1">8</text>
<text x="111.7" y="79.8">16</text>
<text x="111.7" y="82.3">17</text>
<text x="157.4" y="79.8">22</text>
<text x="157.4" y="82.3">23</text>
<text x="111.7" y="84.8">18</text>
<text x="111.7" y="87.4">19</text>
<text x="111.7" y="89.9">20</text>
<text x="157.4" y="88.6">24</text>
<text x="111.7" y="93.7">32</text>
<text x="157.4" y="91.2">25</text>
<text x="157.4" y="93.7">26</text>
<text x="111.7" y="96.3">33</text>
<text x="157.4" y="96.3">27</text>
<text x="173.7" y="111.2" transform="rotate(-90 173.7 111.2)">4</text>
<text x="189" y="111.2" transform="rotate(-90 189 111.2)">4</text>
<text x="204.2" y="111.2" transform="rotate(-90 204.2 111.2)">4</text>
<text x="219.5" y="111.2" transform="rotate(-90 219.5 111.2)">4</text>
<text x="97.5" y="118.6" transform="rotate(-90 97.5 118.6)">MP</text>
<text x="166.9" y="116.6">3</text>
<text x="179.6" y="116.6">1</text>
<text x="182.2" y="116.6">3</text>
<text x="194.9" y="116.6">1</text>
<text x="197.4" y="116.6">3</text>
<text x="210.1" y="116.6">1</text>
<text x="212.7" y="116.6">3</text>
<text x="225.4" y="116.6">1</text>
<text x="100.3" y="122.9">1</text>
<text x="100.3" y="120.4">2</text>
<text x="109.8" y="122.9">2</text>
<text x="117.4" y="125.5">3</text>
<text x="117.4" y="120.4">1</text>
<text x="173.7" y="123.9" transform="rotate(-90 173.7 123.9)">2</text>
<text x="189" y="123.9" transform="rotate(-90 189 123.9)">2</text>
<text x="204.2" y="123.9" transform="rotate(-90 204.2 123.9)">2</text>
<text x="219.5" y="123.9" transform="rotate(-90 219.5 123.9)">2</text>
<text x="97.5" y="128.7" transform="rotate(-90 97.5 128.7)">MP</text>
<text x="100.3" y="130.6">2</text>
<text x="46.9" y="136.9">1</text>
<text x="100.3" y="133.1">1</text>
<text x="46.9" y="139.4">2</text>
<text x="46.9" y="142">3</text>
<text x="191.7" y="139.4">1</text>
<text x="191.7" y="142">2</text>
<text x="229.8" y="139.4">1</text>
<text x="229.8" y="142">2</text>
<text x="46.9" y="144.5">4</text>
<text x="50.5" y="149.8" transform="rotate(-90 50.5 149.8)">MP</text>
<text x="191.7" y="144.5">3</text>
<text x="195.3" y="149.8" transform="rotate(-90 195.3 149.8)">MP</text>
<text x="229.8" y="144.5">3</text>
<text x="233.4" y="149.8" transform="rotate(-90 233.4 149.8)">MP</text>
<text x="46.9" y="164.8">2</text>
<text x="46.9" y="167.4">3</text>
<text x="46.9" y="162.3">1</text>
<text x="46.9" y="169.9">4</text>
<text x="50.5" y="175.2" transform="rotate(-90 50.5 175.2)">MP</text>
</g>
<g font-size="1.1" fill="#840000">
<text x="175" y="121.6">RGB</text>
<text x="190.2" y="121.6">RGB</text>
<text x="205.5" y="121.6">RGB</text>
<text x="220.7" y="121.6">RGB</text>
</g>
<g font-size=".5" fill="#840000">
<text x="96.4" y="119.3">Mounting</text>
<text x="96.4" y="129.5">Mounting</text>
<text x="49.4" y="146.8">Mounting</text>
<text x="194.2" y="146.8">Mounting</text>
<text x="232.3" y="146.8">Mounting</text>
<text x="49.4" y="172.2">Mounting</text>
</g>
</svg>
